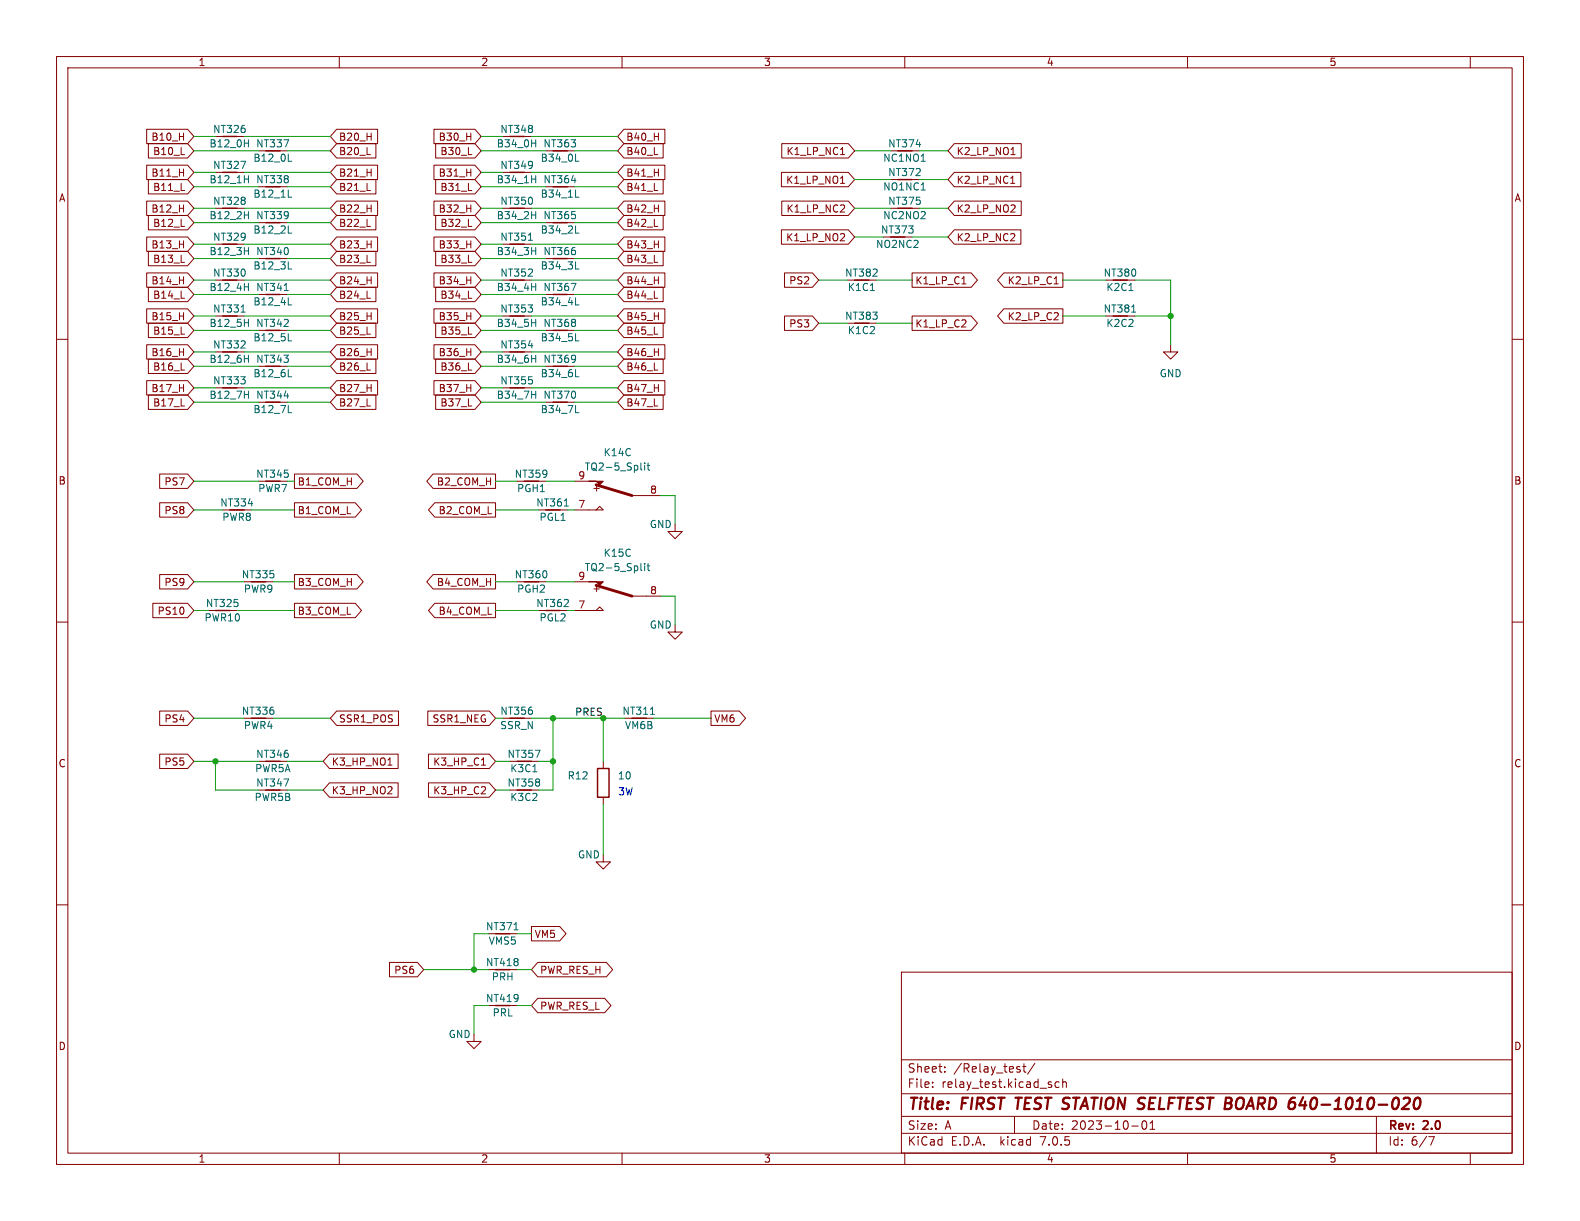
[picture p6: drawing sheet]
<svg xmlns="http://www.w3.org/2000/svg" width="279mm" height="216mm" viewBox="0 0 279 216" stroke-linecap="round" stroke-linejoin="round" font-family="sans-serif">
<g fill="none" stroke="#840000" stroke-width=".18">
<path d="M10 10h259.4v195.9h-259.4zM12 12h255.4v191.9h-255.4zM60 10v2M110 10v2M160 10v2M210 10v2M260 10v2M25.9 35.6h7.3l1.1 1.2-1.1 1.3h-7.3zM25.9 29.2h7.3l1.1 1.3-1.1 1.3h-7.3zM25.9 22.9h7.3l1.1 1.2-1.1 1.3h-7.3zM26.2 38.1h7l1.1 1.3-1.1 1.2h-7zM26.2 25.4h7l1.1 1.3-1.1 1.2h-7z"/>
<path d="M26.2 31.7h7l1.1 1.3-1.1 1.3h-7zM59.5 22.9h7.3v2.5h-7.3l-1.1-1.3zM59.5 29.2h7.3v2.6h-7.3l-1.1-1.3zM59.5 25.4h7v2.5h-7l-1.1-1.2zM59.5 31.7h7v2.6h-7l-1.1-1.3zM59.5 35.6h7.3v2.5h-7.3l-1.1-1.3zM59.5 38.1h7v2.5h-7l-1.1-1.2zM76.7 35.6h7.3l1.1 1.2-1.1 1.3h-7.3zM76.7 22.9h7.3l1.1 1.2-1.1 1.3h-7.3zM76.7 29.2h7.3l1.1 1.3-1.1 1.3h-7.3zM77 25.4h7l1.1 1.3-1.1 1.2h-7zM77 38.1h7l1.1 1.3-1.1 1.2h-7z"/>
<path d="M77 31.7h7l1.1 1.3-1.1 1.3h-7zM110.3 31.7h7v2.6h-7l-1.1-1.3zM110.3 38.1h7v2.5h-7l-1.1-1.2zM110.3 25.4h7v2.5h-7l-1.1-1.2zM110.3 22.9h7.3v2.5h-7.3l-1.1-1.3zM110.3 29.2h7.3v2.6h-7.3l-1.1-1.3zM110.3 35.6h7.3v2.5h-7.3l-1.1-1.3zM138.2 30.5h11.8l1.1 1.3-1.1 1.2h-11.8zM138.2 25.4h11.8l1.1 1.3-1.1 1.2h-11.8zM138.2 35.6h11.8l1.1 1.2-1.1 1.3h-11.8zM148.6 27.3h.8M148.6 32.4h.8"/>
<path d="M168.8 25.4h11.8v2.5h-11.8l-1.2-1.2zM168.8 30.5h11.7v2.5h-11.7l-1.2-1.2zM168.8 35.6h11.8v2.5h-11.8l-1.2-1.3zM178.7 32.4h.7M178.8 27.3h.7M10 60h2M25.9 41.9h7.3l1.1 1.3-1.1 1.3h-7.3zM25.9 54.6h7.3l1.1 1.3-1.1 1.3h-7.3zM25.9 48.3h7.3l1.1 1.2-1.1 1.3h-7.3zM26.2 44.4h7l1.1 1.3-1.1 1.3h-7zM26.2 50.8h7l1.1 1.3-1.1 1.2h-7zM26.2 57.1h7l1.1 1.3-1.1 1.3h-7z"/>
<path d="M59.5 41.9h7.3v2.6h-7.3l-1.1-1.3zM59.5 44.4h7v2.6h-7l-1.1-1.3zM59.5 57.1h7v2.6h-7l-1.1-1.3zM59.5 54.6h7.3v2.6h-7.3l-1.1-1.3zM59.5 50.8h7v2.5h-7l-1.1-1.2zM59.5 48.3h7.3v2.5h-7.3l-1.1-1.3zM76.7 54.6h7.3l1.1 1.3-1.1 1.3h-7.3zM76.7 48.3h7.3l1.1 1.2-1.1 1.3h-7.3zM76.7 41.9h7.3l1.1 1.3-1.1 1.3h-7.3zM77 57.1h7l1.1 1.3-1.1 1.3h-7zM77 44.4h7l1.1 1.3-1.1 1.3h-7zM77 50.8h7l1.1 1.3-1.1 1.2h-7z"/>
<path d="M110.3 57.1h7v2.6h-7l-1.1-1.3zM110.3 50.8h7v2.5h-7l-1.1-1.2zM110.3 41.9h7.3v2.6h-7.3l-1.1-1.3zM110.3 44.4h7v2.6h-7l-1.1-1.3zM110.3 48.3h7.3v2.5h-7.3l-1.1-1.3zM110.3 54.6h7.3v2.6h-7.3l-1.1-1.3zM138.2 40.6h11.8l1.1 1.3-1.1 1.3h-11.8zM138.7 48.3h5l1.1 1.2-1.1 1.3h-5zM138.7 55.9h5l1.1 1.3-1.1 1.2h-5zM161.3 48.3h10.4l1.1 1.2-1.1 1.3h-10.4zM161.3 55.9h10.4l1.1 1.3-1.1 1.2h-10.4zM168.8 40.6h11.7v2.6h-11.7l-1.2-1.3z"/>
<path d="M170.1 50.2h.7M177.5 54.6h10.5v2.6h-10.5l-1.1-1.3zM177.5 48.3h10.5v2.5h-10.5l-1.1-1.3zM178.7 42.6h.7M179.4 41.4v.5M186.4 50.2h.7M267.4 60h2M25.9 61h7.3l1.1 1.2-1.1 1.3h-7.3zM25.9 67.3h7.3l1.1 1.3-1.1 1.3h-7.3zM26.2 69.8h7l1.1 1.3-1.1 1.3h-7zM26.2 63.5h7l1.1 1.3-1.1 1.2h-7zM59.5 67.3h7.3v2.6h-7.3l-1.1-1.3z"/>
<path d="M59.5 69.8h7v2.6h-7l-1.1-1.3zM59.5 61h7.3v2.5h-7.3l-1.1-1.3zM59.5 63.5h7v2.5h-7l-1.1-1.2zM76.7 67.3h7.3l1.1 1.3-1.1 1.3h-7.3zM76.7 61h7.3l1.1 1.2-1.1 1.3h-7.3zM77 63.5h7l1.1 1.3-1.1 1.2h-7zM77 69.8h7l1.1 1.3-1.1 1.3h-7zM110.3 63.5h7v2.5h-7l-1.1-1.2zM110.3 69.8h7v2.6h-7l-1.1-1.3zM110.3 61h7.3v2.5h-7.3l-1.1-1.3zM110.3 67.3h7.3v2.6h-7.3l-1.1-1.3zM207 61v1.2h-1.3l1.3 1.3 1.3-1.3h-1.3"/>
<path d="M28.2 88.9h5l1.1 1.3-1.1 1.2h-5zM28.2 83.8h5l1.1 1.3-1.1 1.3h-5zM52.1 88.9h10.7l1.1 1.3-1.1 1.2h-10.7zM52.1 83.8h11l1.1 1.3-1.1 1.3h-11zM76.6 83.8h11v2.6h-11l-1.1-1.3zM76.9 88.9h10.7v2.5h-10.7l-1.1-1.2zM101.6 90.2h5.1l-.7-.7-.6 .7M101.6 85.1h2.5M111.8 87.6h5M119.4 92.7v1.3h1.2l-1.2 1.3-1.3-1.3h1.3M10 110h2M27 106.7h6.2l1.1 1.3-1.1 1.2h-6.2z"/>
<path d="M28.2 101.6h5l1.1 1.3-1.1 1.2h-5zM52.1 101.6h11l1.1 1.3-1.1 1.2h-11zM52.1 106.7h10.7l1.1 1.3-1.1 1.2h-10.7zM76.6 101.6h11v2.5h-11l-1.1-1.2zM76.9 106.7h10.7v2.5h-10.7l-1.1-1.2zM101.6 108h5.1l-.7-.7-.6 .7M101.6 102.9h2.5M111.8 105.4h5M119.4 110.5v1.3h1.2l-1.2 1.2-1.3-1.2h1.3M267.4 110h2M28.2 133.3h5l1.1 1.3-1.1 1.3h-5zM28.2 125.7h5l1.1 1.3-1.1 1.3h-5z"/>
<path d="M58.3 133.3h12.1v2.6h-12.1l-1.2-1.3zM58.3 138.4h12.1v2.6h-12.1l-1.2-1.3zM59.5 125.7h11v2.6h-11l-1.1-1.3zM68.6 135.3h.7M75.6 125.7h10.9l1.1 1.3-1.1 1.3h-10.9zM75.8 138.4h10.7l1.1 1.3-1.1 1.3h-10.7zM75.8 133.3h10.7l1.1 1.3-1.1 1.3h-10.7zM85.1 135.3h.8M106.7 134.6v1.3M125.7 125.7h5l1.1 1.3-1.1 1.3h-5zM10 160h2M106.7 151.1v1.3h1.2l-1.2 1.3-1.3-1.3h1.3"/>
<path d="M106.7 141v1.2M267.4 160h2M68.9 170.2h4.9l1.1 1.3-1.1 1.2h-4.9zM94 163.8h5l1.1 1.3-1.1 1.3h-5zM95.1 176.5h11.8l1.1 1.3-1.1 1.3h-11.8l-1.1-1.3zM95.1 170.2h12.1l1.1 1.3-1.1 1.2h-12.1l-1.1-1.2zM159.4 171.9h108v32h-108zM83.8 182.9v1.3h1.3l-1.3 1.2-1.3-1.2h1.3M159.4 197.4h108M159.4 193.4h108M159.4 187.4h108M164.9 192.1v.2"/>
<path d="M164.9 191.4v.1M167.1 189.4v.2M167.1 188.7v.1M179.4 197.4v3M180.2 189.1l.2 .2-.2 .3M180.2 188.6l.2 .1M180.9 188.6h.5M181.1 188.1v1.3l.3 .2M183 188l-1.3 1.9M185.9 191.9v.3M187.3 191.4l-.4-.1-.3 .3v.4l.1 .2h.6M187.9 191.4l.2-.1 .4 .1 .1 .9"/>
<path d="M187.9 190.8v1.5M200.1 199.1h1.2M202.1 198.3l.2-.1a.81 .81 0 0 1 .6 .6 .81 .81 0 0 1-.3 .8l-.2 .1a.81 .81 0 0 1-.3-1.4zM203.4 199.7h.8M203.4 198.6l.4-.4v1.5M243.4 197.4v6.5M60 203.9v2M110 203.9v2M159.4 200.4h108M160 203.9v2M210 203.9v2M252.6 201h1l-.6 1.5"/>
<path d="M260 203.9v2"/>
</g>
<path d="M249.2 194.2l.1 .3-.1 .5M250.3 194.3a.46 .46 0 0 1 .5-.2 .46 .46 0 0 1 .3 .4 1.15 1.15 0 0 1-.7 1.6l-.2-.1a1.54 1.54 0 0 1 .1-1.7z" fill="none" stroke="#840000" stroke-width=".4"/>
<g fill="none" stroke="#006464" stroke-width=".18">
<path d="M43.2 31.7h.7M43.2 38h.7M43.2 25.3h.7M43.9 24.7v1.3M43.9 31.1v1.2M43.9 37.4v1.3M51 28.5h.6M51 34.9h.6M94 31.7h.7M94 38h.7M94 25.3h.7M94.7 24.7v1.3"/>
<path d="M94.7 31.1v1.2M94.7 37.4v1.3M101.8 28.5h.6M101.8 34.9h.6M162.9 28.5h.7M162.9 33.6h.7M42.6 55.2h.8M43.2 44.4h.7M43.2 57.1h.7M43.2 50.7h.7M43.9 43.8v1.2M43.9 50.1v1.3"/>
<path d="M43.9 56.5v1.2M50.3 51.4h.7M51 41.2h.6M51 47.6h.6M51 53.9h.6M93.4 42.5h.8M94 44.4h.7M94 57.1h.7M94 50.7h.7M94.7 43.8v1.2M94.7 50.1v1.3M94.7 56.5v1.2"/>
<path d="M101.8 41.2h.6M101.8 47.6h.6M101.8 53.9h.6M153.9 51.4h.7M199.6 51.4h.8M200.1 55.2h.7M43.2 63.4h.7M43.2 69.8h.7M43.9 62.8v1.3M43.9 69.2v1.2M51 60.3h.6M51 73h.6"/>
<path d="M51 66.6h.6M94 63.4h.7M94 69.8h.7M94.7 62.8v1.3M94.7 69.2v1.2M101.8 60.3h.6M101.8 73h.6M101.8 66.6h.6M99.8 89.5h.7M113.3 82.9l.2 .2M114 81.9v.1M114 82.3v.8"/>
<path d="M114 99.6v.2M114.4 82.3h.5M114.6 81.9v1l.3 .2M114.6 99.6v1.1l.3 .2M113.3 100.7l.2 .2M114 100.1v.8M114.4 100.1h.5M94.2 136.5h.7M115 126.3h.8M90.9 164.4h.7"/>
</g>
<path d="M105.4 85.7l6.4 1.9M105.4 103.5l6.4 1.9" fill="none" stroke="#840000" stroke-width=".51"/>
<g fill="#840000" stroke="#840000" stroke-width=".18">
<path d="M104.1 102.9h2.6l-.7 .6-.6-.6z"/>
<path d="M104.1 85.1h2.6l-.7 .6-.6-.6z"/>
</g>
<path d="M105.7 135.9h2v5.1h-2z" fill="none" stroke="#840000" stroke-width=".25"/>
<g fill="none" stroke="#009600" stroke-width=".18">
<path d="M34.3 36.8h3.8M34.3 39.4h11.4M34.3 26.7h11.4M34.3 24.1h3.8M34.3 30.5h3.8M34.3 33h11.4M43.2 36.8h15.2M43.2 24.1h15.2M43.2 30.5h15.2M50.8 39.4h7.6M50.8 26.7h7.6M50.8 33h7.6"/>
<path d="M85.1 36.8h3.8M85.1 39.4h11.4M85.1 26.7h11.4M85.1 24.1h3.8M85.1 30.5h3.8M85.1 33h11.4M94 36.8h15.2M94 24.1h15.2M94 30.5h15.2M101.6 39.4h7.6M101.6 26.7h7.6M101.6 33h7.6"/>
<path d="M151.1 31.8h6.4M151.1 36.8h6.4M151.1 26.7h6.4M162.6 31.8h5M162.6 36.8h5M162.6 26.7h5M34.3 49.5h3.8M34.3 55.9h3.8M34.3 45.7h11.4M34.3 58.4h11.4M34.3 43.2h3.8M34.3 52.1h11.4"/>
<path d="M43.2 49.5h15.2M43.2 55.9h15.2M43.2 43.2h15.2M50.8 45.7h7.6M50.8 58.4h7.6M50.8 52.1h7.6M85.1 49.5h3.8M85.1 55.9h3.8M85.1 45.7h11.4M85.1 58.4h11.4M85.1 43.2h3.8M85.1 52.1h11.4"/>
<path d="M94 49.5h15.2M94 55.9h15.2M94 43.2h15.2M101.6 45.7h7.6M101.6 58.4h7.6M101.6 52.1h7.6M144.8 49.5h5.1M144.8 57.2h5.1M151.1 41.9h5.1M154.9 49.5h6.4M154.9 57.2h6.4M161.3 41.9h6.3"/>
<path d="M188 49.5h7.6M188 55.9h7.6M200.7 49.5h6.3v11.5M200.7 55.9h6.3M34.3 62.2h3.8M34.3 68.6h3.8M34.3 71.1h11.4M34.3 64.8h11.4M43.2 62.2h15.2M43.2 68.6h15.2M50.8 71.1h7.6M50.8 64.8h7.6"/>
<path d="M85.1 62.2h3.8M85.1 68.6h3.8M85.1 71.1h11.4M85.1 64.8h11.4M94 62.2h15.2M94 68.6h15.2M101.6 71.1h7.6M101.6 64.8h7.6M34.3 85.1h11.4M34.3 90.2h5.1M44.4 90.2h7.7M50.8 85.1h1.3"/>
<path d="M87.6 85.1h3.8M87.6 90.2h7.6M96.5 85.1h5.1M100.3 90.2h1.3M116.8 87.6h2.6v5.1M34.3 102.9h8.9M34.3 108h2.5M41.9 108h10.2M48.3 102.9h3.8M87.6 102.9h3.8M87.6 108h7.6M96.5 102.9h5.1"/>
<path d="M100.3 108h1.3M116.8 105.4h2.6v5.1M34.3 127h8.9M34.3 134.6h11.4M38.1 134.6v5.1h7.6M48.3 127h10.1M50.8 139.7h6.3M50.8 134.6h6.3M87.6 127h1.3M87.6 139.7h2.6M87.6 134.6h2.6M94 127h16.5"/>
<path d="M95.2 134.6h2.6M97.8 127v12.7h-2.6M106.7 127v7.6M115.6 127h10.1M106.7 142.2v8.9M74.9 171.5h11.5M86.4 165.1h-2.6v6.4M86.4 177.8h-2.6v5.1M91.4 171.5h2.6M91.4 165.1h2.6M91.4 177.8h2.6"/>
</g>
<g fill="#009600" stroke="#009600" stroke-width=".18">
<circle cx="106.7" cy="127" r=".46"/>
<circle cx="97.8" cy="127" r=".46"/>
<circle cx="207" cy="55.9" r=".46"/>
<circle cx="97.8" cy="134.6" r=".46"/>
<circle cx="83.8" cy="171.5" r=".46"/>
<circle cx="38.1" cy="134.6" r=".46"/>
</g>
<g font-size="2.8" fill="#840000">
<text x="160.4" y="196.7">Title:</text>
<text x="169.9" y="196.7">FIRST TEST STATION SELFTEST BOARD 640-1010-020</text>
</g>
<g font-size="2.1" fill="#840000">
<text x="160.4" y="189.8">Sheet:</text>
<text x="168.6" y="189.8">/Relay_test/</text>
<text x="160.4" y="192.5">File:</text>
<text x="166.4" y="192.5">relay_test.kicad_sch</text>
<text x="160.4" y="202.7">KiCad</text>
<text x="160.4" y="199.9">Size:</text>
<text x="167" y="199.9">A</text>
<text x="168.1" y="202.7">E.D.A.</text>
<text x="176.8" y="202.7">kicad</text>
<text x="182.4" y="199.9">Date:</text>
<text x="183.9" y="202.7">7.0.5</text>
<text x="189.3" y="199.9">2023-10-01</text>
<text x="245.4" y="200.1">Rev:</text>
<text x="245.4" y="202.7">Id:</text>
<text x="249.4" y="202.7">6/7</text>
<text x="251.6" y="200.1">2.0</text>
</g>
<g font-size="1.8" fill="#840000">
<text x="35" y="11.8">1</text>
<text x="85" y="11.8">2</text>
<text x="135" y="11.8">3</text>
<text x="185" y="11.8">4</text>
<text x="235" y="11.8">5</text>
<text x="26.7" y="25">B10_H</text>
<text x="27" y="27.6">B10_L</text>
<text x="59.8" y="25">B20_H</text>
<text x="59.8" y="27.6">B20_L</text>
<text x="77.5" y="25">B30_H</text>
<text x="77.8" y="27.6">B30_L</text>
<text x="110.6" y="27.6">B40_L</text>
<text x="110.6" y="25">B40_H</text>
<text x="139.1" y="27.6">K1_LP_NC1</text>
<text x="169.1" y="27.6">K2_LP_NO1</text>
<text x="10.4" y="35.8">A</text>
<text x="26.7" y="31.4">B11_H</text>
<text x="27" y="33.9">B11_L</text>
<text x="59.8" y="31.4">B21_H</text>
<text x="59.8" y="33.9">B21_L</text>
<text x="77.5" y="31.4">B31_H</text>
<text x="77.8" y="33.9">B31_L</text>
<text x="110.6" y="33.9">B41_L</text>
<text x="110.6" y="31.4">B41_H</text>
<text x="139" y="32.7">K1_LP_NO1</text>
<text x="169.1" y="32.7">K2_LP_NC1</text>
<text x="267.8" y="35.8">A</text>
<text x="26.7" y="37.7">B12_H</text>
<text x="27" y="40.3">B12_L</text>
<text x="59.8" y="37.7">B22_H</text>
<text x="59.8" y="40.3">B22_L</text>
<text x="77.5" y="37.7">B32_H</text>
<text x="77.8" y="40.3">B32_L</text>
<text x="110.6" y="40.3">B42_L</text>
<text x="110.6" y="37.7">B42_H</text>
<text x="139.1" y="37.7">K1_LP_NC2</text>
<text x="169.1" y="37.7">K2_LP_NO2</text>
<text x="26.7" y="44.1">B13_H</text>
<text x="27" y="46.6">B13_L</text>
<text x="59.8" y="44.1">B23_H</text>
<text x="59.8" y="46.6">B23_L</text>
<text x="77.5" y="44.1">B33_H</text>
<text x="77.8" y="46.6">B33_L</text>
<text x="110.6" y="44.1">B43_H</text>
<text x="110.6" y="46.6">B43_L</text>
<text x="139" y="42.8">K1_LP_NO2</text>
<text x="169.1" y="42.8">K2_LP_NC2</text>
<text x="26.7" y="50.4">B14_H</text>
<text x="27" y="53">B14_L</text>
<text x="59.8" y="53">B24_L</text>
<text x="59.8" y="50.4">B24_H</text>
<text x="77.5" y="50.4">B34_H</text>
<text x="77.8" y="53">B34_L</text>
<text x="110.6" y="53">B44_L</text>
<text x="110.6" y="50.4">B44_H</text>
<text x="139.5" y="50.4">PS2</text>
<text x="161.8" y="50.4">K1_LP_C1</text>
<text x="178.2" y="50.4">K2_LP_C1</text>
<text x="26.7" y="56.8">B15_H</text>
<text x="27" y="59.3">B15_L</text>
<text x="59.8" y="59.3">B25_L</text>
<text x="59.8" y="56.8">B25_H</text>
<text x="77.5" y="56.8">B35_H</text>
<text x="77.8" y="59.3">B35_L</text>
<text x="110.6" y="59.3">B45_L</text>
<text x="110.6" y="56.8">B45_H</text>
<text x="139.5" y="58.1">PS3</text>
<text x="161.8" y="58.1">K1_LP_C2</text>
<text x="178.2" y="56.8">K2_LP_C2</text>
<text x="26.7" y="63.1">B16_H</text>
<text x="27" y="65.7">B16_L</text>
<text x="59.8" y="63.1">B26_H</text>
<text x="59.8" y="65.7">B26_L</text>
<text x="77.5" y="63.1">B36_H</text>
<text x="77.8" y="65.7">B36_L</text>
<text x="110.6" y="65.7">B46_L</text>
<text x="110.6" y="63.1">B46_H</text>
<text x="26.7" y="69.5">B17_H</text>
<text x="59.8" y="69.5">B27_H</text>
<text x="77.5" y="69.5">B37_H</text>
<text x="110.6" y="69.5">B47_H</text>
<text x="27" y="72">B17_L</text>
<text x="59.8" y="72">B27_L</text>
<text x="77.8" y="72">B37_L</text>
<text x="110.6" y="72">B47_L</text>
<text x="10.3" y="85.8">B</text>
<text x="29" y="86">PS7</text>
<text x="52.5" y="86">B1_COM_H</text>
<text x="77.2" y="86">B2_COM_H</text>
<text x="106.2" y="87.2" transform="rotate(-90 106.2 87.2)">+</text>
<text x="267.7" y="85.8">B</text>
<text x="29" y="91.1">PS8</text>
<text x="52.5" y="91.1">B1_COM_L</text>
<text x="77.5" y="91.1">B2_COM_L</text>
<text x="29" y="103.8">PS9</text>
<text x="52.5" y="103.8">B3_COM_H</text>
<text x="77.2" y="103.8">B4_COM_H</text>
<text x="106.2" y="105" transform="rotate(-90 106.2 105)">+</text>
<text x="27.8" y="108.9">PS10</text>
<text x="52.5" y="108.9">B3_COM_L</text>
<text x="77.5" y="108.9">B4_COM_L</text>
<text x="29" y="127.9">PS4</text>
<text x="59.8" y="127.9">SSR1_POS</text>
<text x="76.5" y="127.9">SSR1_NEG</text>
<text x="126.2" y="127.9">VM6</text>
<text x="10.3" y="135.8">C</text>
<text x="29" y="135.5">PS5</text>
<text x="58.6" y="135.5">K3_HP_NO1</text>
<text x="76.6" y="135.5">K3_HP_C1</text>
<text x="267.7" y="135.8">C</text>
<text x="58.6" y="140.6">K3_HP_NO2</text>
<text x="76.6" y="140.6">K3_HP_C2</text>
<text x="94.5" y="166">VM5</text>
<text x="69.7" y="172.4">PS6</text>
<text x="95.4" y="172.4">PWR_RES_H</text>
<text x="95.4" y="178.7">PWR_RES_L</text>
<text x="10.3" y="185.8">D</text>
<text x="267.7" y="185.8">D</text>
<text x="35" y="205.7">1</text>
<text x="85" y="205.7">2</text>
<text x="135" y="205.7">3</text>
<text x="185" y="205.7">4</text>
<text x="235" y="205.7">5</text>
</g>
<g font-size="1.8" fill="#006464">
<text x="37.6" y="23.7">NT326</text>
<text x="88.4" y="23.7">NT348</text>
<text x="37" y="26.2">B12_0H</text>
<text x="44.7" y="28.8">B12_0L</text>
<text x="45.2" y="26.2">NT337</text>
<text x="87.8" y="26.2">B34_0H</text>
<text x="95.5" y="28.8">B34_0L</text>
<text x="96" y="26.2">NT363</text>
<text x="156.1" y="28.8">NC1NO1</text>
<text x="157" y="26.2">NT374</text>
<text x="37" y="32.6">B12_1H</text>
<text x="37.6" y="30">NT327</text>
<text x="44.7" y="35.1">B12_1L</text>
<text x="45.2" y="32.6">NT338</text>
<text x="87.8" y="32.6">B34_1H</text>
<text x="88.4" y="30">NT349</text>
<text x="95.5" y="35.1">B34_1L</text>
<text x="96" y="32.6">NT364</text>
<text x="156.1" y="33.8">NO1NC1</text>
<text x="157" y="31.3">NT372</text>
<text x="37" y="38.9">B12_2H</text>
<text x="37.6" y="36.4">NT328</text>
<text x="44.7" y="41.5">B12_2L</text>
<text x="45.2" y="38.9">NT339</text>
<text x="87.8" y="38.9">B34_2H</text>
<text x="88.4" y="36.4">NT350</text>
<text x="95.5" y="41.5">B34_2L</text>
<text x="96" y="38.9">NT365</text>
<text x="155.7" y="41.5">NT373</text>
<text x="156.1" y="38.9">NC2NO2</text>
<text x="157" y="36.4">NT375</text>
<text x="37" y="45.3">B12_3H</text>
<text x="37.6" y="42.7">NT329</text>
<text x="44.7" y="47.8">B12_3L</text>
<text x="45.2" y="45.3">NT340</text>
<text x="87.8" y="45.3">B34_3H</text>
<text x="88.4" y="42.7">NT351</text>
<text x="95.5" y="47.8">B34_3L</text>
<text x="96" y="45.3">NT366</text>
<text x="154.8" y="44">NO2NC2</text>
<text x="37" y="51.6">B12_4H</text>
<text x="37.6" y="49.1">NT330</text>
<text x="45.2" y="51.6">NT341</text>
<text x="87.8" y="51.6">B34_4H</text>
<text x="88.4" y="49.1">NT352</text>
<text x="96" y="51.6">NT367</text>
<text x="149.4" y="49.1">NT382</text>
<text x="149.9" y="51.6">K1C1</text>
<text x="195.1" y="49.1">NT380</text>
<text x="195.6" y="51.6">K2C1</text>
<text x="37" y="58">B12_5H</text>
<text x="37.6" y="55.4">NT331</text>
<text x="44.7" y="54.2">B12_4L</text>
<text x="45.2" y="58">NT342</text>
<text x="87.8" y="58">B34_5H</text>
<text x="88.4" y="55.4">NT353</text>
<text x="95.5" y="54.2">B34_4L</text>
<text x="96" y="58">NT368</text>
<text x="149.4" y="56.7">NT383</text>
<text x="149.9" y="59.2">K1C2</text>
<text x="195.1" y="55.4">NT381</text>
<text x="195.6" y="58">K2C2</text>
<text x="37" y="64.3">B12_6H</text>
<text x="37.6" y="61.8">NT332</text>
<text x="44.7" y="60.5">B12_5L</text>
<text x="45.2" y="64.3">NT343</text>
<text x="87.8" y="64.3">B34_6H</text>
<text x="88.4" y="61.8">NT354</text>
<text x="95.5" y="60.5">B34_5L</text>
<text x="96" y="64.3">NT369</text>
<text x="37" y="70.7">B12_7H</text>
<text x="37.6" y="68.1">NT333</text>
<text x="44.7" y="66.9">B12_6L</text>
<text x="45.2" y="70.7">NT344</text>
<text x="87.8" y="70.7">B34_7H</text>
<text x="88.4" y="68.1">NT355</text>
<text x="95.5" y="66.9">B34_6L</text>
<text x="96" y="70.7">NT370</text>
<text x="205" y="66.9">GND</text>
<text x="44.7" y="73.2">B12_7L</text>
<text x="95.5" y="73.2">B34_7L</text>
<text x="103.4" y="83.4">TQ2-5_Split</text>
<text x="106.7" y="80.8">K14C</text>
<text x="38.9" y="89.7">NT334</text>
<text x="45.2" y="84.6">NT345</text>
<text x="45.6" y="87.2">PWR7</text>
<text x="91" y="84.6">NT359</text>
<text x="91.4" y="87.2">PGH1</text>
<text x="94.8" y="89.7">NT361</text>
<text x="39.2" y="92.3">PWR8</text>
<text x="95.3" y="92.3">PGL1</text>
<text x="114.8" y="93.5">GND</text>
<text x="103.4" y="101.2">TQ2-5_Split</text>
<text x="106.7" y="98.6">K15C</text>
<text x="36.3" y="107.5">NT325</text>
<text x="42.7" y="102.4">NT335</text>
<text x="43.1" y="105">PWR9</text>
<text x="91" y="102.4">NT360</text>
<text x="91.4" y="105">PGH2</text>
<text x="94.8" y="107.5">NT362</text>
<text x="36.1" y="110">PWR10</text>
<text x="95.3" y="110">PGL2</text>
<text x="114.8" y="111.3">GND</text>
<text x="42.7" y="126.6">NT336</text>
<text x="43.1" y="129.1">PWR4</text>
<text x="88.4" y="129.1">SSR_N</text>
<text x="88.4" y="126.6">NT356</text>
<text x="110" y="126.6">NT311</text>
<text x="110.5" y="129.1">VM6B</text>
<text x="45.1" y="136.7">PWR5A</text>
<text x="45.2" y="134.2">NT346</text>
<text x="89.7" y="134.2">NT357</text>
<text x="90.2" y="136.7">K3C1</text>
<text x="100.3" y="138">R12</text>
<text x="109.2" y="138">10</text>
<text x="45" y="141.8">PWR5B</text>
<text x="45.2" y="139.3">NT347</text>
<text x="89.7" y="139.3">NT358</text>
<text x="90.2" y="141.8">K3C2</text>
<text x="102.1" y="152">GND</text>
<text x="85.9" y="164.7">NT371</text>
<text x="86.4" y="167.2">VMS5</text>
<text x="85.9" y="171">NT418</text>
<text x="86.9" y="173.5">PRH</text>
<text x="85.9" y="177.4">NT419</text>
<text x="87.1" y="179.9">PRL</text>
<text x="79.3" y="183.7">GND</text>
</g>
<g font-size="1.8" fill="#a90000">
<text x="102.2" y="89.9">7</text>
<text x="102.2" y="84.8">9</text>
<text x="114.9" y="87.4">8</text>
<text x="102.2" y="107.7">7</text>
<text x="102.2" y="102.6">9</text>
<text x="114.9" y="105.2">8</text>
</g>
<text font-size="1.8" fill="#0f0f0f" x="101.6" y="126.7">PRES</text>
<text font-size="1.8" fill="#0000c2" x="109.2" y="140.7">3W</text>
</svg>
